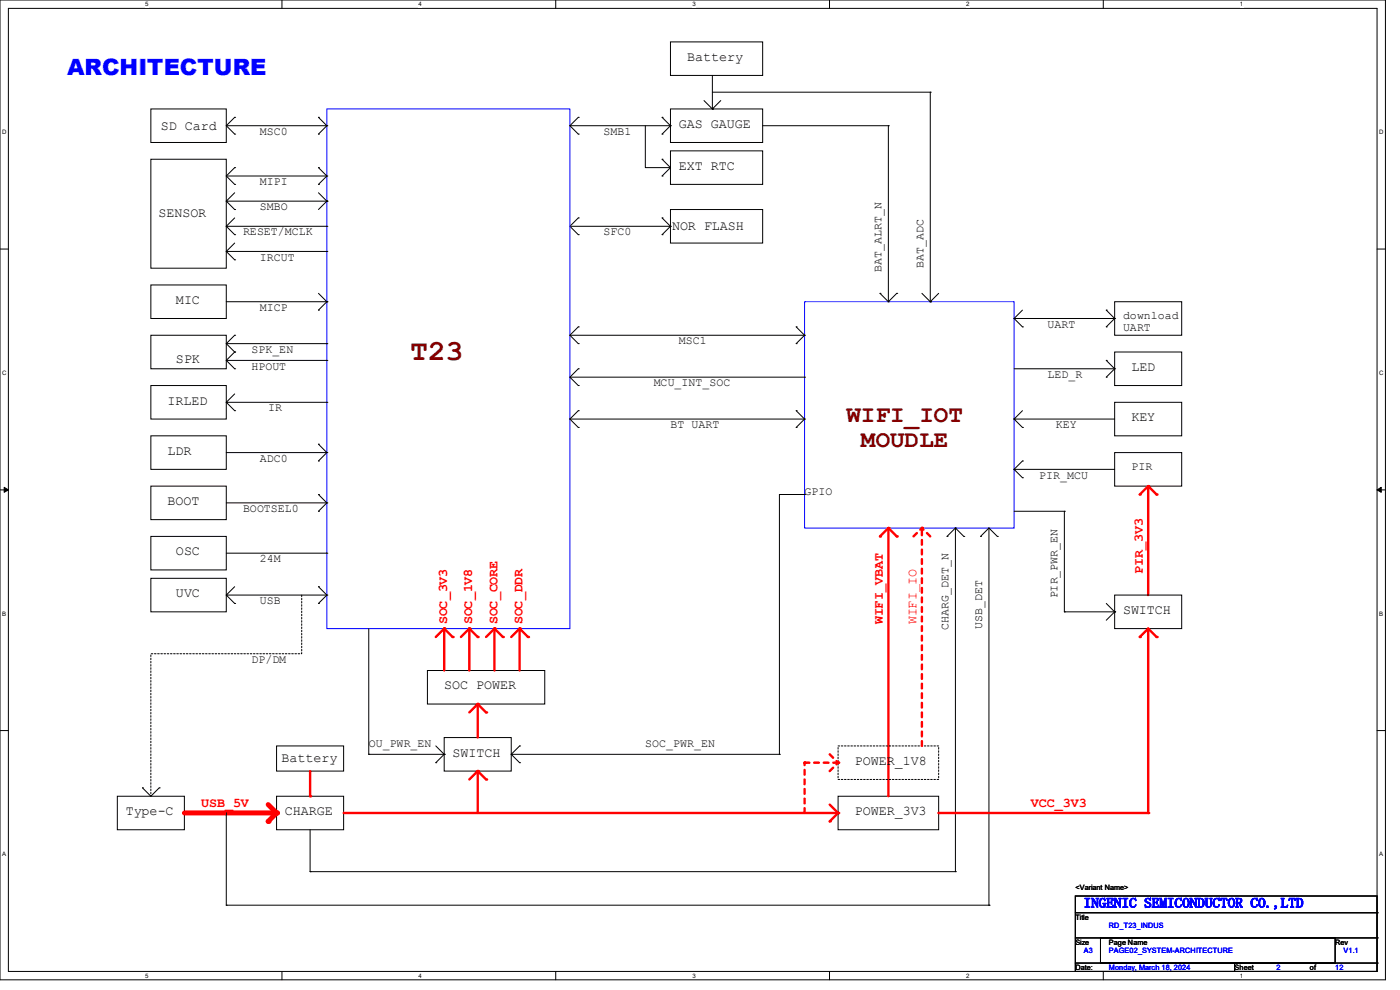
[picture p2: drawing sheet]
<svg xmlns="http://www.w3.org/2000/svg" width="297mm" height="210mm" viewBox="0 0 297 210" stroke-linecap="round" stroke-linejoin="round" font-family="sans-serif">
<path d="M0 0h293.9v207.9h-293.9zM1.8 1.8h290.3v204.3h-290.3z" fill="none" stroke="#000" stroke-width=".21"/>
<g fill="#fff">
<path d="M30.8 .2h.7v1.4h-.7z"/>
<path d="M30.8 206.2h.7v1.4h-.7z"/>
</g>
<path d="M59.8 0v1.8M59.8 206.1v1.8" fill="none" stroke="#000" stroke-width=".21"/>
<g fill="#fff">
<path d="M88.8 .2h.7v1.4h-.7z"/>
<path d="M88.8 206.2h.7v1.4h-.7z"/>
</g>
<path d="M117.9 0v1.8M117.9 206.1v1.8" fill="none" stroke="#000" stroke-width=".21"/>
<g fill="#fff">
<path d="M146.9 .2h.7v1.4h-.7z"/>
<path d="M146.9 206.2h.7v1.4h-.7z"/>
</g>
<path d="M176 0v1.8M176 206.1v1.8" fill="none" stroke="#000" stroke-width=".21"/>
<g fill="#fff">
<path d="M205 .2h.7v1.4h-.7z"/>
<path d="M205 206.2h.7v1.4h-.7z"/>
</g>
<path d="M234.1 0v1.8M234.1 206.1v1.8" fill="none" stroke="#000" stroke-width=".21"/>
<g fill="#fff">
<path d="M263.1 .2h.6v1.4h-.6z"/>
<path d="M263.1 206.2h.6v1.4h-.6z"/>
<path d="M.5 27.3h.9v1.4h-.9z"/>
<path d="M292.6 27.3h.9v1.4h-.9z"/>
<path d="M.5 78.4h.9v1.4h-.9z"/>
<path d="M292.6 78.4h.9v1.4h-.9z"/>
</g>
<path d="M0 52.8h1.8M292.1 52.8h1.8" fill="none" stroke="#000" stroke-width=".21"/>
<g fill="#fff">
<path d="M.5 129.5h.8v1.4h-.8z"/>
<path d="M292.6 129.5h.8v1.4h-.8z"/>
</g>
<path d="M0 103.9h1.8M292.1 103.9h1.8" fill="none" stroke="#000" stroke-width=".21"/>
<path d="M.9 103.4l.9 .5-.9 .5zM292.1 103.9l.9-.5v1z" fill="#000" stroke="#000" stroke-width=".21"/>
<g fill="#fff">
<path d="M.5 180.5h.8v1.4h-.8z"/>
<path d="M292.6 180.5h.8v1.4h-.8z"/>
</g>
<g fill="none" stroke="#000" stroke-width=".21">
<path d="M142.2 8.9h19.6v7.1h-19.6zM197.4 19.6v44.4M32 23.1h16v7.1h-16zM32 33.8h16v23.1h-16zM142.2 23.1h19.6v7.1h-19.6zM161.8 26.7h26.7M188.5 26.7h.1M188.5 26.7v37.3M48 42.7h.1M48 48h.1M48 48h21.3M48 42.7h21.3"/>
<path d="M48 42.7l1.8 1.7M48 48l1.8 1.8M48 53.3h21.3M49.8 44.4h.1M49.8 49.8h.1M49.8 40.9l-1.8 1.8M49.8 46.2l-1.8 1.8M67.6 40.9l1.7 1.8M69.3 42.7h.1M69.3 48h.1M69.3 53.3h.1M69.3 42.7l-1.7 1.7"/>
<path d="M120.9 48h21.3M120.9 48l1.8 1.8M122.7 46.2h.1M122.7 49.8h.1M122.7 46.2l-1.8 1.8M140.5 46.2h.1M140.5 49.8h.1M140.5 46.2l1.7 1.8M142.2 44.4h19.6v7.2h-19.6zM142.2 48h.1M142.2 48l-1.7 1.8M32 60.5h16v7.1h-16z"/>
<path d="M32 71.1h16v7.1h-16zM48 64h21.3M48 72.9h21.3M48 76.5h21.3M48 72.9l1.8 1.8M48 76.5l1.8 1.7M49.8 71.1h.1M49.8 74.7h.1M49.8 78.2h.1M49.8 71.1l-1.8 1.8M49.8 74.7l-1.8 1.8M67.6 65.8h.1"/>
<path d="M67.6 62.2l1.7 1.8M69.3 64h.1M69.3 72.9h.1M69.3 76.5h.1M69.3 64l-1.7 1.8M120.9 71.1h49.8M120.9 71.1l1.8 1.8M122.7 69.3h.1M122.7 72.9h.1M122.7 69.3l-1.8 1.8M168.9 69.3h.1M168.9 72.9h.1"/>
<path d="M168.9 69.3l1.8 1.8M170.7 71.1h.1M170.7 71.1l-1.8 1.8M186.7 62.2h.1M186.7 62.2l1.8 1.8M188.5 64h.1M190.2 62.2h.1M190.2 62.2l-1.7 1.8M195.6 62.2l1.8 1.8M197.4 64h.1M199.1 62.2l-1.7 1.8M215.1 67.6h21.4"/>
<path d="M236.5 64h14.2v7.1h-14.2zM236.5 67.6h.1M32 81.8h16v7.1h-16zM32 92.5h16v7.1h-16zM48 85.3h.1M48 85.3h21.3M48 85.3l1.8 1.8M48 96h21.3M49.8 87.1h.1M49.8 83.6l-1.8 1.7M69.3 85.3h.1M69.3 96h.1"/>
<path d="M32 113.8h16v7.1h-16zM32 103.1h16v7.1h-16zM0 155h1.8M58.7 158.2h14.2v5.4h-14.2zM292.1 155h1.8M30.2 167.1h.1M30.2 167.1l1.8 1.8 1.8-1.8M33.8 167.1h.1M58.7 168.9h14.2v7.1h-14.2z"/>
</g>
<path d="M69.3 23.1h51.6v110.2h-51.6zM170.7 64h44.4v48h-44.4z" fill="none" stroke="#00f" stroke-width=".21"/>
<path d="M72.9 172.5h104.9" fill="none" stroke="#f00" stroke-width=".51"/>
<circle cx="177.8" cy="172.5" r=".25" fill="#f00"/>
<path d="M177.8 168.9h21.3v7.1h-21.3z" fill="none" stroke="#000" stroke-width=".21"/>
<path d="M176 170.7l1.8 1.8" fill="none" stroke="#f00" stroke-width=".51"/>
<circle cx="177.8" cy="172.5" r=".25" fill="#f00"/>
<path d="M177.8 172.5l-1.8 1.7" fill="none" stroke="#f00" stroke-width=".51"/>
<circle cx="176" cy="174.2" r=".25" fill="#f00"/>
<path d="M90.7 142.2h24.9v7.2h-24.9zM94.2 156.5h14.3v7.1h-14.3z" fill="none" stroke="#000" stroke-width=".21"/>
<path d="M94.2 133.3v8.9" fill="none" stroke="#f00" stroke-width=".51"/>
<circle cx="94.2" cy="133.3" r=".25" fill="#f00"/>
<path d="M188.5 112v56.9" fill="none" stroke="#f00" stroke-width=".51"/>
<circle cx="188.5" cy="112" r=".25" fill="#f00"/>
<g fill="none" stroke="#000" stroke-width=".21">
<path d="M48 106.7h21.3M69.3 106.7h.1M200.9 113.8h.1M202.7 112h.1M202.7 112v72.9M202.7 112l-1.8 1.8M202.7 112l1.8 1.8M204.5 113.8h.1M67.6 124.5h.1M67.6 128h.1M67.6 124.5l1.7 1.7-1.7 1.8M24.9 168.9h14.2v7.1h-14.2z"/>
<path d="M65.8 184.9h136.9M202.7 184.9h.1"/>
</g>
<path d="M65.8 163.6v5.3" fill="none" stroke="#f00" stroke-width=".51"/>
<circle cx="65.8" cy="168.9" r=".25" fill="#f00"/>
<path d="M39.1 172.5h19.6" fill="none" stroke="#f00" stroke-width="1.1"/>
<circle cx="58.7" cy="172.5" r=".53" fill="#f00"/>
<g fill="none" stroke="#000" stroke-width=".21">
<path d="M215.1 78.2h21.4M234.7 76.5h.1M234.7 76.5l1.8 1.7M236.5 74.7h14.2v7.1h-14.2zM236.5 78.2h.1M215.1 88.9h.1M215.1 88.9h21.4M215.1 88.9l1.8 1.8M216.9 90.7h.1M216.9 87.1l-1.8 1.8M236.5 85.3h14.2v7.2h-14.2zM236.5 96h14.2v7.1h-14.2z"/>
<path d="M208 113.8h.1M209.8 112v80M209.8 112l-1.8 1.8M209.8 112l1.8 1.8M211.6 113.8h.1M48 172.5v19.5M48 192h.1M48 192h161.8M209.8 192h.1"/>
</g>
<path d="M243.6 103.1v23.1" fill="none" stroke="#f00" stroke-width=".51"/>
<circle cx="243.6" cy="103.1" r=".25" fill="#f00"/>
<path d="M236.5 78.2l-1.8 1.8M120.9 80h49.8M170.7 80h.1M215.1 99.6h.1M215.1 99.6h21.4M215.1 99.6l1.8 1.7M216.9 97.8h.1M216.9 97.8l-1.8 1.8M234.7 80h.1M216.9 101.3h.1" fill="none" stroke="#000" stroke-width=".21"/>
<path d="M243.6 103.1l1.8 1.8" fill="none" stroke="#f00" stroke-width=".51"/>
<circle cx="245.4" cy="104.9" r=".25" fill="#f00"/>
<path d="M243.6 103.1l-1.8 1.8" fill="none" stroke="#f00" stroke-width=".51"/>
<circle cx="241.8" cy="104.9" r=".25" fill="#f00"/>
<path d="M101.3 149.4v7.1" fill="none" stroke="#f00" stroke-width=".51"/>
<circle cx="101.3" cy="149.4" r=".25" fill="#f00"/>
<path d="M101.3 149.4l-1.7 1.7" fill="none" stroke="#f00" stroke-width=".51"/>
<circle cx="101.3" cy="149.4" r=".25" fill="#f00"/>
<path d="M101.3 149.4l1.8 1.7" fill="none" stroke="#f00" stroke-width=".51"/>
<circle cx="103.1" cy="151.1" r=".25" fill="#f00"/>
<path d="M101.3 163.6v8.9" fill="none" stroke="#f00" stroke-width=".51"/>
<circle cx="101.3" cy="163.6" r=".25" fill="#f00"/>
<path d="M99.6 133.3v8.9" fill="none" stroke="#f00" stroke-width=".51"/>
<circle cx="99.6" cy="133.3" r=".25" fill="#f00"/>
<path d="M104.9 133.3v8.9" fill="none" stroke="#f00" stroke-width=".51"/>
<circle cx="104.9" cy="133.4" r=".25" fill="#f00"/>
<g fill="none" stroke="#000" stroke-width=".21">
<path d="M151.1 16v7.1M151.1 19.6h46.3M197.4 19.6h.1M48 26.7h21.3M48 26.7l1.8 1.7M48 37.3h21.3M48 37.3l1.8 1.8M49.8 24.9h.1M49.8 28.4h.1M49.8 35.6h.1M49.8 39.1h.1M49.8 24.9l-1.8 1.8"/>
<path d="M49.8 35.6l-1.8 1.7M67.6 24.9h.1M67.6 28.4h.1M67.6 35.6h.1M67.6 39.1h.1M67.6 24.9l1.7 1.8M67.6 35.6l1.7 1.7M69.3 26.7h.1M69.3 37.3h.1M69.3 26.7l-1.7 1.7M69.3 37.3l-1.7 1.8M120.9 26.7h21.3"/>
<path d="M120.9 26.7l1.8 1.7M122.7 24.9h.1M122.7 28.4h.1M122.7 24.9l-1.8 1.8M140.5 24.9h.1M140.5 28.4h.1M140.5 24.9l1.7 1.8M142.2 26.7h.1M142.2 26.7l-1.7 1.7M149.4 21.3l1.7 1.8M151.1 23.1h.1M152.9 21.3l-1.8 1.8"/>
<path d="M48 53.3h.1M48 53.3l1.8 1.8M49.8 55.1h.1M49.8 51.6l-1.8 1.7M122.7 78.2h.1M122.7 78.2l-1.8 1.8 1.8 1.8M215.1 67.6h.1M215.1 67.6l1.8 1.7M216.9 69.3h.1M216.9 65.8l-1.8 1.8M234.7 65.8h.1M234.7 69.3h.1"/>
<path d="M234.7 65.8l1.8 1.8-1.8 1.7M120.9 88.9h49.8M120.9 88.9l1.8 1.8M122.7 81.8h.1M122.7 87.1h.1M122.7 90.7h.1M122.7 87.1l-1.8 1.8M168.9 87.1h.1M168.9 90.7h.1M168.9 87.1l1.8 1.8M170.7 88.9h.1M170.7 88.9l-1.8 1.8"/>
<path d="M48 117.3h21.3M69.3 117.3h.1M78.2 133.3v26.7M92.5 158.2l1.7 1.8M65.8 176v8.9M78.2 160h.1M78.2 160h16M92.5 161.8h.1M94.2 160h.1M94.2 160l-1.7 1.8M65.8 184.9h.1"/>
</g>
<path d="M101.3 163.6l1.8 1.8" fill="none" stroke="#f00" stroke-width=".51"/>
<circle cx="103.1" cy="165.4" r=".25" fill="#f00"/>
<path d="M101.3 163.6l-1.7 1.8" fill="none" stroke="#f00" stroke-width=".51"/>
<circle cx="101.3" cy="163.6" r=".25" fill="#f00"/>
<path d="M94.2 133.3l1.8 1.8" fill="none" stroke="#f00" stroke-width=".51"/>
<circle cx="96" cy="135.1" r=".25" fill="#f00"/>
<path d="M94.2 133.3l-1.7 1.8" fill="none" stroke="#f00" stroke-width=".51"/>
<circle cx="94.2" cy="133.3" r=".25" fill="#f00"/>
<path d="M99.6 133.3l1.7 1.8" fill="none" stroke="#f00" stroke-width=".51"/>
<circle cx="101.3" cy="135.1" r=".25" fill="#f00"/>
<path d="M99.6 133.3l-1.8 1.8" fill="none" stroke="#f00" stroke-width=".51"/>
<circle cx="99.6" cy="133.3" r=".25" fill="#f00"/>
<path d="M104.9 133.3l1.8 1.8" fill="none" stroke="#f00" stroke-width=".51"/>
<circle cx="106.7" cy="135.1" r=".25" fill="#f00"/>
<path d="M104.9 133.3l-1.8 1.8" fill="none" stroke="#f00" stroke-width=".51"/>
<circle cx="104.9" cy="133.4" r=".25" fill="#f00"/>
<path d="M165.4 104.9v55.1M110.2 158.2h.1M110.2 158.2l-1.7 1.8M108.5 160h.1M108.5 160h56.9M108.5 160l1.7 1.8M110.2 161.8h.1M165.4 160h.1" fill="none" stroke="#000" stroke-width=".21"/>
<path d="M188.5 112l-1.8 1.8" fill="none" stroke="#f00" stroke-width=".51"/>
<circle cx="186.7" cy="113.8" r=".25" fill="#f00"/>
<path d="M188.5 112l1.7 1.8" fill="none" stroke="#f00" stroke-width=".51"/>
<circle cx="190.2" cy="113.8" r=".25" fill="#f00"/>
<path d="M56.9 170.7l1.8 1.8" fill="none" stroke="#f00" stroke-width="1.1"/>
<circle cx="58.7" cy="172.5" r=".53" fill="#f00"/>
<path d="M58.7 172.5l-1.8 1.7" fill="none" stroke="#f00" stroke-width="1.1"/>
<circle cx="56.9" cy="174.2" r=".53" fill="#f00"/>
<path d="M236.5 126.2h14.2v7.1h-14.2z" fill="none" stroke="#000" stroke-width=".21"/>
<path d="M243.6 133.3v39.2" fill="none" stroke="#f00" stroke-width=".51"/>
<circle cx="243.6" cy="172.5" r=".25" fill="#f00"/>
<path d="M199.1 172.5h44.5" fill="none" stroke="#f00" stroke-width=".51"/>
<circle cx="199.1" cy="172.5" r=".25" fill="#f00"/>
<path d="M215.1 108.5h10.7M225.8 108.5h.1M225.8 108.5v21.3M225.8 129.8h.1M225.8 129.8h10.7M234.7 128l1.8 1.8M236.5 129.8h.1M236.5 129.8l-1.8 1.8" fill="none" stroke="#000" stroke-width=".21"/>
<path d="M177.8 158.2h21.3v7.2h-21.3z" fill="none" stroke="#000" stroke-width=".21" stroke-dasharray=".3"/>
<path d="M170.7 172.5v-10.7" fill="none" stroke="#f00" stroke-width=".51" stroke-dasharray="1"/>
<circle cx="170.7" cy="161.8" r=".25" fill="#f00" stroke-dasharray="1"/>
<path d="M177.8 161.8h-7.1" fill="none" stroke="#f00" stroke-width=".51" stroke-dasharray="1"/>
<circle cx="170.7" cy="161.8" r=".25" fill="#f00" stroke-dasharray="1"/>
<path d="M176 163.6l1.8-1.8" fill="none" stroke="#f00" stroke-width=".51" stroke-dasharray="1"/>
<circle cx="177.8" cy="161.8" r=".25" fill="#f00" stroke-dasharray="1"/>
<path d="M176 160l1.8 1.8" fill="none" stroke="#f00" stroke-width=".51" stroke-dasharray="1"/>
<circle cx="177.8" cy="161.8" r=".25" fill="#f00" stroke-dasharray="1"/>
<path d="M195.6 158.2v-46.2" fill="none" stroke="#f00" stroke-width=".51" stroke-dasharray="1"/>
<circle cx="195.6" cy="112" r=".25" fill="#f00" stroke-dasharray="1"/>
<path d="M193.8 113.8l1.8-1.8" fill="none" stroke="#f00" stroke-width=".51" stroke-dasharray="1"/>
<circle cx="195.6" cy="112" r=".25" fill="#f00" stroke-dasharray="1"/>
<path d="M197.4 113.8l-1.8-1.8" fill="none" stroke="#f00" stroke-width=".51" stroke-dasharray="1"/>
<circle cx="195.6" cy="112" r=".25" fill="#f00" stroke-dasharray="1"/>
<path d="M243.6 133.3l1.8 1.8" fill="none" stroke="#f00" stroke-width=".51"/>
<circle cx="245.4" cy="135.1" r=".25" fill="#f00"/>
<path d="M243.6 133.3l-1.8 1.8" fill="none" stroke="#f00" stroke-width=".51"/>
<circle cx="241.8" cy="135.1" r=".25" fill="#f00"/>
<path d="M165.4 104.9h5.3M170.7 104.9h.1" fill="none" stroke="#000" stroke-width=".21"/>
<path d="M110.2 133.3v8.9" fill="none" stroke="#f00" stroke-width=".51"/>
<circle cx="110.2" cy="133.3" r=".25" fill="#f00"/>
<path d="M110.2 133.3l-1.7 1.8" fill="none" stroke="#f00" stroke-width=".51"/>
<circle cx="110.2" cy="133.3" r=".25" fill="#f00"/>
<path d="M110.2 133.3l1.8 1.8" fill="none" stroke="#f00" stroke-width=".51"/>
<circle cx="112" cy="135.1" r=".25" fill="#f00"/>
<g fill="none" stroke="#000" stroke-width=".21">
<path d="M136.9 26.7v8.9h5.3M140.5 37.3h.1M140.5 33.8h.1M140.5 33.8l1.7 1.8M142.2 32h19.6v7.1h-19.6zM142.2 35.6l-1.7 1.7M67.6 97.8h.1M67.6 94.2h.1M67.6 94.2l1.7 1.8-1.7 1.8M67.6 104.9h.1M67.6 108.5h.1M67.6 104.9l1.7 1.8-1.7 1.8"/>
<path d="M32 122.7h16v7.1h-16zM48 126.2h.1M48 126.2h21.3M48 126.2l1.8 1.8M49.8 128h.1M49.8 124.5l-1.8 1.7M69.3 126.2h.1M228.1 190.1h64v16h-64zM228.1 193.6h64M228.1 199h64M233.5 199h49.8v5.3h-49.8zM292.1 193.6h.1"/>
<path d="M292.1 199h.1M228.1 204.3h64M261.9 206.1h.1M261.9 204.3v1.8M292.1 204.3h.1"/>
</g>
<path d="M64 126.2v12.5h-32v30.2" fill="none" stroke="#000" stroke-width=".21" stroke-dasharray=".3"/>
<text font-size="6.2" fill="#800000" x="87.1" y="76.3">T23</text>
<g font-size="5.1" fill="#800000">
<text x="179.6" y="89.6">WIFI_IOT</text>
<text x="182.7" y="94.7">MOUDLE</text>
</g>
<text font-size="4.8" fill="#00f" x="14.2" y="15.9">ARCHITECTURE</text>
<g font-size="2.8">
<text x="145.8" y="12.9">Battery</text>
<text x="34.1" y="27.5">SD Card</text>
<text x="144" y="27.1">GAS GAUGE</text>
<text x="144" y="36">EXT RTC</text>
<text x="33.6" y="46">SENSOR</text>
<text x="142.6" y="48.8">NOR FLASH</text>
<text x="37.3" y="64.5">MIC</text>
<text x="37.3" y="76.9">SPK</text>
<text x="240" y="78.7">LED</text>
<text x="35.6" y="85.8">IRLED</text>
<text x="240" y="89.4">KEY</text>
<text x="35.6" y="96.5">LDR</text>
<text x="35.6" y="107.1">BOOT</text>
<text x="37.3" y="117.8">OSC</text>
<text x="37.3" y="126.7">UVC</text>
<text x="238.3" y="130.3">SWITCH</text>
<text x="94.2" y="146.3">SOC POWER</text>
<text x="59.7" y="161.7">Battery</text>
<text x="96" y="160.5">SWITCH</text>
<text x="181.4" y="162.3">POWER_1V8</text>
<text x="26.7" y="172.9">Type-C</text>
<text x="60.5" y="172.9">CHARGE</text>
<text x="181.4" y="172.9">POWER_3V3</text>
</g>
<g font-size="2.8" fill="#f00">
<text x="242.4" y="121.8" transform="rotate(-90 242.4 121.8)">PIR_3V3</text>
<text x="94.9" y="132.5" transform="rotate(-90 94.9 132.5)">SOC_3V3</text>
<text x="100.2" y="132.5" transform="rotate(-90 100.2 132.5)">SOC_1V8</text>
<text x="105.5" y="132.5" transform="rotate(-90 105.5 132.5)">SOC_CORE</text>
<text x="110.9" y="132.5" transform="rotate(-90 110.9 132.5)">SOC_DDR</text>
<text x="187.3" y="132.5" transform="rotate(-90 187.3 132.5)">WIFI_VBAT</text>
<text x="194.4" y="132.5" transform="rotate(-90 194.4 132.5)">WIFI_IO</text>
<text x="42.7" y="171.3">USB_5V</text>
<text x="218.7" y="171.3">VCC_3V3</text>
</g>
<text font-size="2.8" fill="#00f" x="229.9" y="192.5">INGENIC SEMICONDUCTOR CO.,LTD</text>
<g font-size="2.5">
<text x="55.1" y="28.6">MSC0</text>
<text x="128" y="28.6">SMB1</text>
<text x="55.1" y="39.3">MIPI</text>
<text x="55.1" y="44.6">SMBO</text>
<text x="51.6" y="50">RESET/MCLK</text>
<text x="128" y="50">SFC0</text>
<text x="55.1" y="55.3">IRCUT</text>
<text x="187" y="57.6" transform="rotate(-90 187 57.6)">BAT_ALRT_N</text>
<text x="195.9" y="56.9" transform="rotate(-90 195.9 56.9)">BAT_ADC</text>
<text x="55.1" y="66">MICP</text>
<text x="222.2" y="69.5">UART</text>
<text x="238.3" y="67.7">download</text>
<text x="238.3" y="70.2">UART</text>
<text x="53.3" y="74.8">SPK_EN</text>
<text x="144" y="73.1">MSC1</text>
<text x="53.3" y="78.4">HPOUT</text>
<text x="138.7" y="82">MCU_INT_SOC</text>
<text x="222.2" y="80.2">LED_R</text>
<text x="56.9" y="87.3">IR</text>
<text x="142.2" y="90.8">BT UART</text>
<text x="224" y="90.8">KEY</text>
<text x="55.1" y="98">ADC0</text>
<text x="220.5" y="101.5">PIR_MCU</text>
<text x="240" y="99.7">PIR</text>
<text x="170.7" y="105.1">GPIO</text>
<text x="51.6" y="108.6">BOOTSEL0</text>
<text x="55.1" y="119.3">24M</text>
<text x="55.1" y="128.2">USB</text>
<text x="224.4" y="127" transform="rotate(-90 224.4 127)">PIR_PWR_EN</text>
<text x="201.2" y="133.7" transform="rotate(-90 201.2 133.7)">CHARG_DET_N</text>
<text x="208.4" y="133.3" transform="rotate(-90 208.4 133.3)">USB_DET</text>
<text x="53.3" y="140.6">DP/DM</text>
<text x="78.2" y="158.4">OU_PWR_EN</text>
<text x="136.9" y="158.4">SOC_PWR_EN</text>
</g>
<g font-size="1.6">
<text x="228.1" y="188.8">&lt;Variant Name&gt;</text>
<text x="228.1" y="195.1">Title</text>
<text x="228.1" y="200.4">Size</text>
<text x="235.2" y="200.4">Page Name</text>
<text x="283.3" y="200.4">Rev</text>
<text x="228.1" y="205.7">Date:</text>
<text x="261.9" y="205.7">Sheet</text>
<text x="277.9" y="205.7">of</text>
</g>
<g font-size="1.6" fill="#00f">
<text x="235.2" y="196.8">RD_T23_INDUS</text>
<text x="229.9" y="202.2">A3</text>
<text x="235.2" y="202.2">PAGE02_SYSTEM-ARCHITECTURE</text>
<text x="285" y="202.2">V1.1</text>
<text x="235.2" y="205.7">Monday, March 18, 2024</text>
<text x="270.8" y="205.7">2</text>
<text x="283.3" y="205.7">12</text>
</g>
<g font-size="1.3">
<text x="30.8" y="1.3">5</text>
<text x="88.8" y="1.3">4</text>
<text x="146.9" y="1.3">3</text>
<text x="205" y="1.3">2</text>
<text x="263.1" y="1.3">1</text>
<text x=".5" y="28.4">D</text>
<text x="292.6" y="28.4">D</text>
<text x=".5" y="79.5">C</text>
<text x="292.6" y="79.5">C</text>
<text x=".5" y="130.6">B</text>
<text x="292.6" y="130.6">B</text>
<text x=".5" y="181.7">A</text>
<text x="292.6" y="181.7">A</text>
<text x="30.8" y="207.4">5</text>
<text x="88.8" y="207.4">4</text>
<text x="146.9" y="207.4">3</text>
<text x="205" y="207.4">2</text>
<text x="263.1" y="207.4">1</text>
</g>
</svg>
